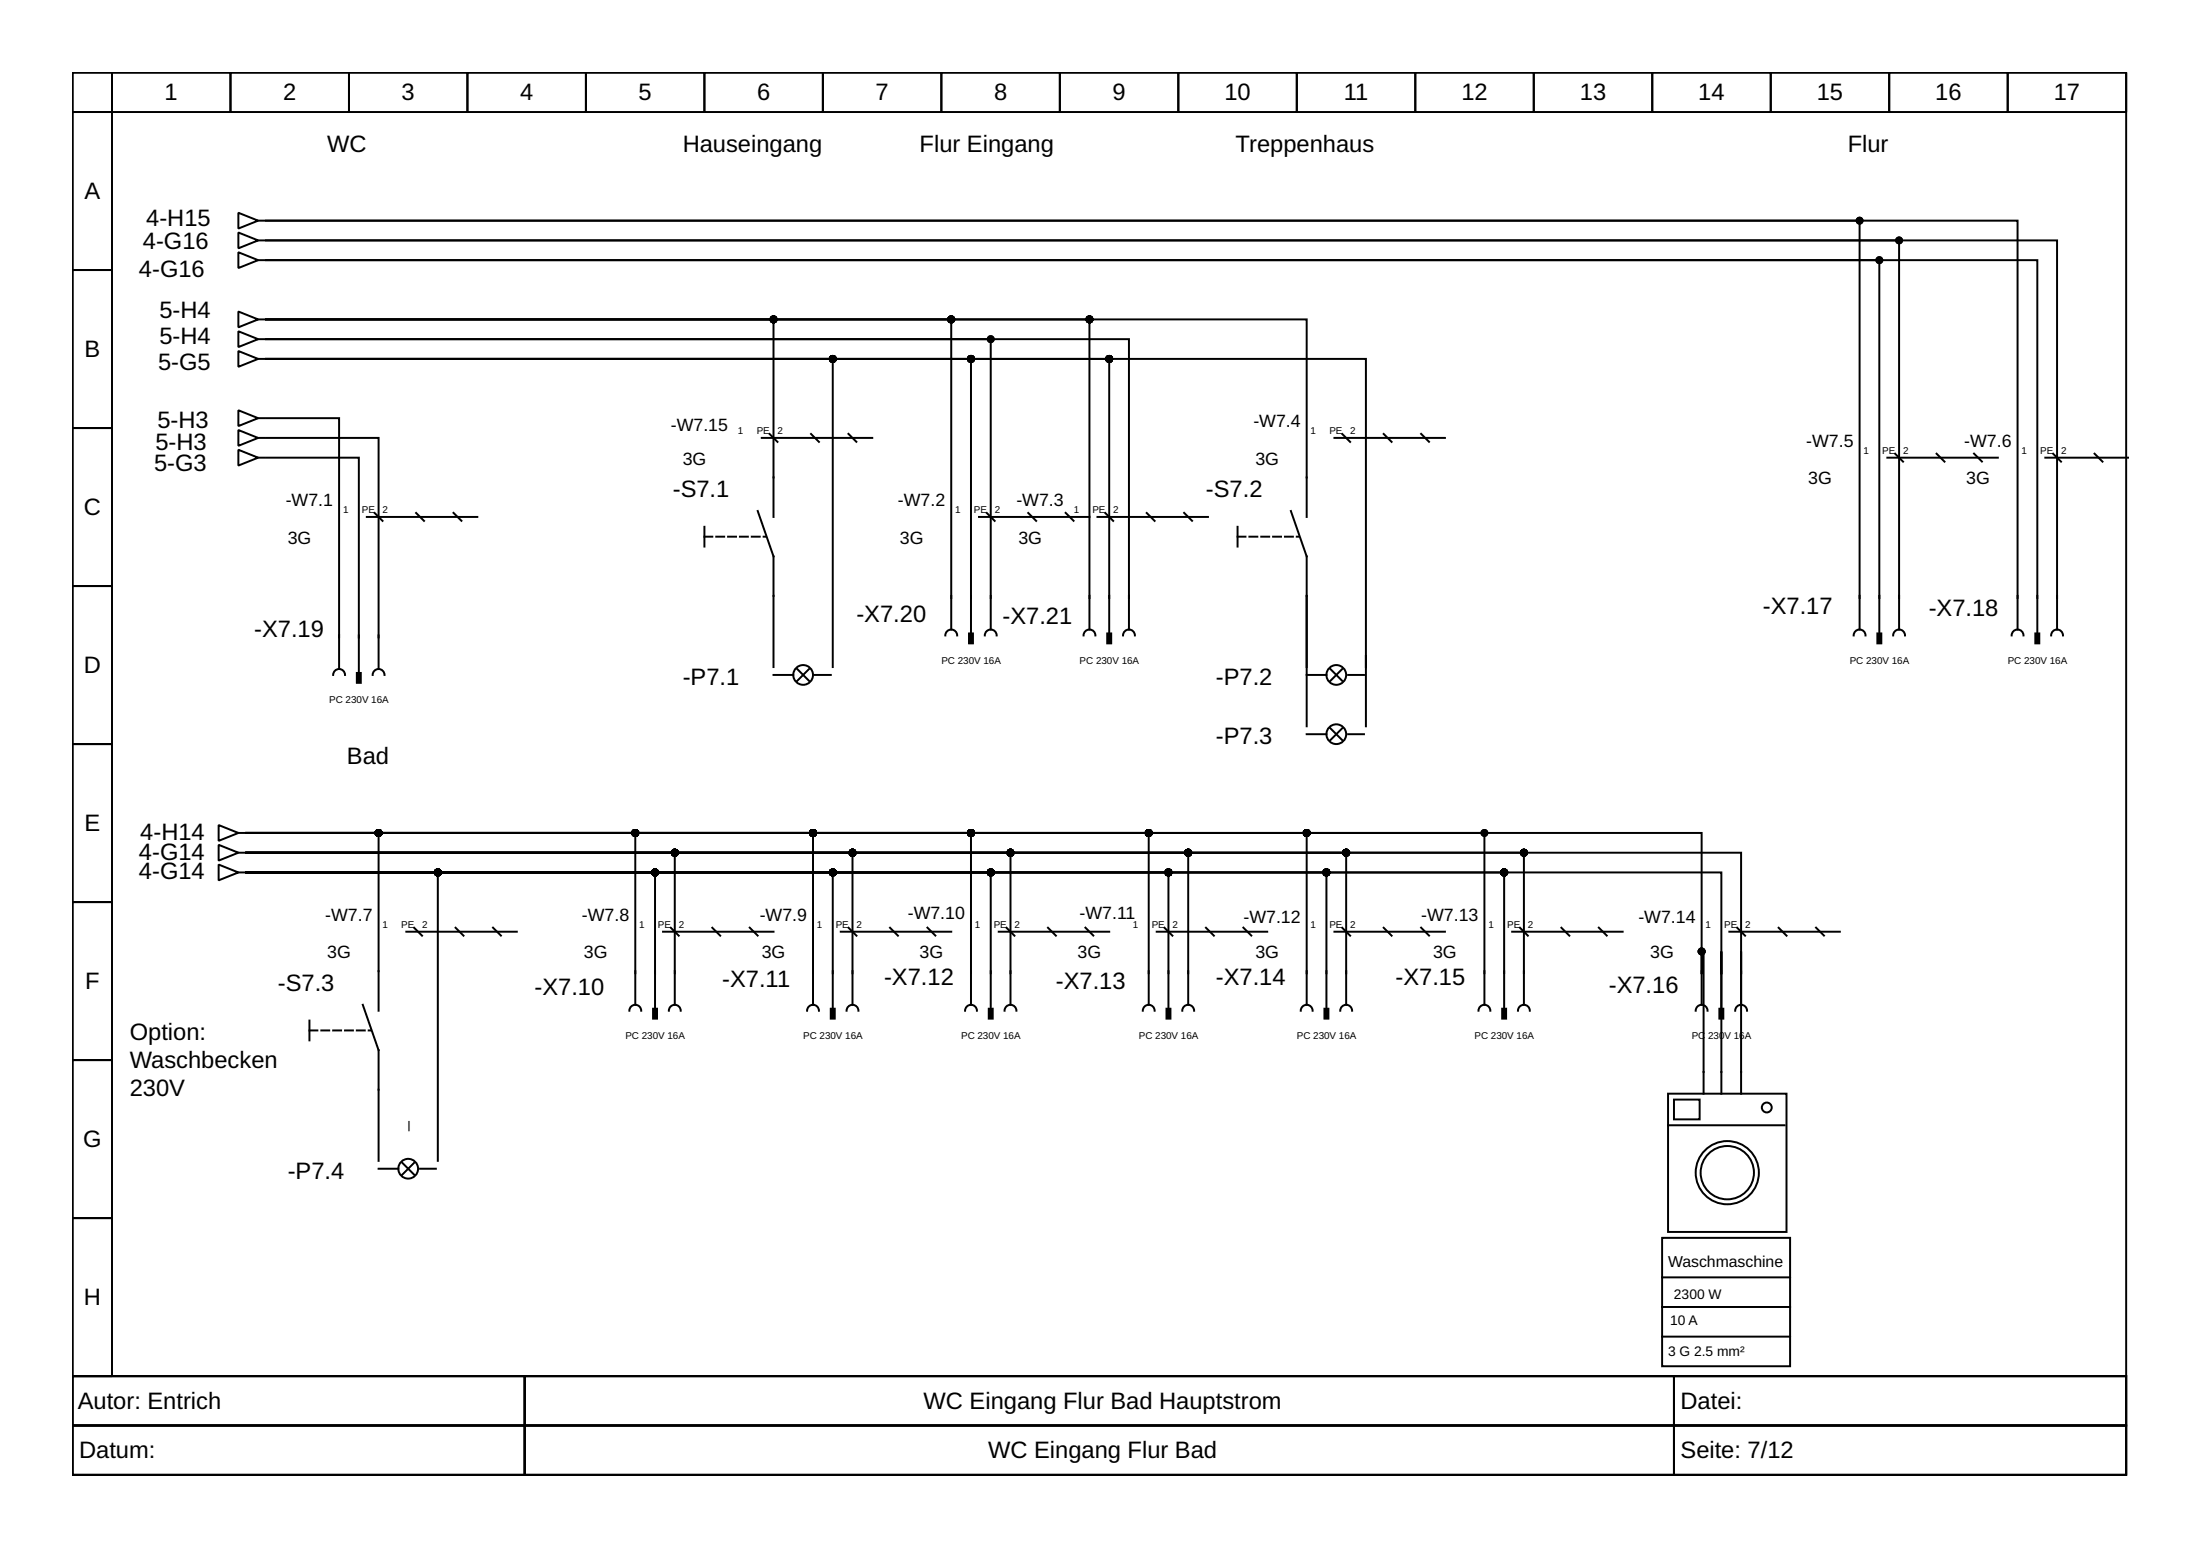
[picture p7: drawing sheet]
<svg xmlns="http://www.w3.org/2000/svg" width="297mm" height="210mm" viewBox="0 0 297 210" stroke-linecap="round" stroke-linejoin="round" font-family="sans-serif">
<g fill="none" stroke="#000" stroke-width=".27">
<path d="M9.8 9.8h277.3v176h-277.3zM9.8 9.8h5.3v5.3h-5.3zM9.8 15.1h5.3v21.4h-5.3zM15.1 9.8h16v5.3h-16zM31.1 9.8h16v5.3h-16zM47.1 9.8h16v5.3h-16zM63.1 9.8h16v5.3h-16zM79.1 9.8h16v5.3h-16zM95.1 9.8h16v5.3h-16zM111.1 9.8h16v5.3h-16zM127.1 9.8h16v5.3h-16zM143.1 9.8h16v5.3h-16z"/>
<path d="M159.1 9.8h16v5.3h-16zM175.1 9.8h16v5.3h-16zM191.1 9.8h16v5.3h-16zM207.1 9.8h16v5.3h-16zM223.1 9.8h16v5.3h-16zM239.1 9.8h16v5.3h-16zM255.1 9.8h16v5.3h-16zM271.1 9.8h16v5.3h-16zM9.8 36.5h5.3v21.3h-5.3zM32.2 34.1l2.7 1-2.7 1.1zM32.2 28.7l2.7 1.1-2.7 1.1zM32.2 31.4l2.7 1.1-2.7 1z"/>
<path d="M34.9 35.1h.8M34.9 29.8h.8M34.9 32.5h.8M9.8 57.8h5.3v21.3h-5.3zM32.2 58l2.7 1.1-2.7 1.1zM32.2 47.4l2.7 1-2.7 1.1zM32.2 44.7l2.7 1.1-2.7 1zM32.2 42.1l2.7 1-2.7 1.1zM32.2 55.4l2.7 1-2.7 1.1zM34.9 59.1h.8M34.9 48.4h.8M34.9 45.8h.8"/>
<path d="M34.9 43.1h.8M34.9 56.4h.8M35.9 48.4h148.5v49.6M35.9 43.1h140.5v26.7M35.9 48.4h76.5v41.6M35.9 43.1h68.5v26.7M35.9 48.4h113.9v32.3M35.9 56.4h9.9v29.6M35.9 59.1h15.2v26.9M35.9 43.1h111.2v37.6M35.9 43.1h92.5v37.6M35.9 48.4h95.2v32.3"/>
<path d="M102.9 59.1h14.9M103.9 58.6l1.1 1M109.5 58.6l1.1 1M114.6 58.6l1 1M180.2 59.1h14.9M181.2 58.6l1.1 1M186.8 58.6l1.1 1M191.9 58.6l1 1M9.8 79.1h5.3v21.3h-5.3zM32.2 60.7l2.7 1.1-2.7 1zM34.9 61.8h.8M35.9 61.8h12.5v24.2"/>
<path d="M49.5 69.8h14.9M50.6 69.2l1 1.1M56.2 69.2l1 1.1M61.2 69.2l1.1 1.1M95.1 71.1v2.7M102.3 69l2.1 6.1v14.9M132.2 69.8h14.9M133.2 69.2l1.1 1.1M138.8 69.2l1.1 1.1M143.9 69.2l1.1 1.1M148.2 69.8h14.9M149.2 69.2l1.1 1.1"/>
<path d="M154.8 69.2l1.1 1.1M159.9 69.2l1 1.1M167.1 71.1v2.7M174.3 69l2.1 6.1v5.3M254.8 61.8h14.9M255.9 61.2l1 1.1M261.5 61.2l1 1.1M266.5 61.2l1.1 1.1M276.2 61.8h11.2M277.2 61.2l1.1 1.1M282.8 61.2l1.1 1.1M45 91.1a.8 .8 0 0 1 .8-.8 .8 .8 0 0 1 .8 .8"/>
<path d="M45.8 85.8v4.5M48.4 85.8v5M50.3 91.1a.8 .8 0 0 1 .8-.8 .8 .8 0 0 1 .8 .8M51.1 85.8v4.5M104.4 91.1h2.7M107.6 90.3l1.6 1.6M109.2 90.3l-1.6 1.6M110 91.1h2.2M127.6 85.8a.8 .8 0 0 1 .8-.8 .8 .8 0 0 1 .8 .8M128.4 80.4v4.6M131.1 80.4v5.1M133 85.8a.8 .8 0 0 1 .8-.8 .8 .8 0 0 1 .8 .8"/>
<path d="M133.8 80.7v-34.9h-97.9h116.5v34.9M133.8 80.4v4.6M146.3 85.8a.8 .8 0 0 1 .8-.8 .8 .8 0 0 1 .8 .8M147.1 80.4v4.6M149.8 80.4v5.1M151.6 85.8a.8 .8 0 0 1 .8-.8 .8 .8 0 0 1 .8 .8M152.4 80.4v4.6M176.4 80.4v9.6M176.4 80.4v17.6M176.4 91.1h2.7M176.4 99.1h2.7M179.6 90.3l1.6 1.6"/>
<path d="M179.6 98.3l1.6 1.6M181.2 90.3l-1.6 1.6M181.2 98.3l-1.6 1.6M182 91.1h2.2M182 99.1h2.2M250.3 85.8a.8 .8 0 0 1 .8-.8 .8 .8 0 0 1 .8 .8M251.1 80.4v4.6M251.1 80.7v-50.9h-215.2h236.5v50.9M253.7 80.4v5.1M253.7 80.7v-45.6h-217.8h239.2v45.6M255.6 85.8a.8 .8 0 0 1 .8-.8 .8 .8 0 0 1 .8 .8M256.4 80.4v4.6"/>
<path d="M256.4 80.7v-48.2h-220.5h241.8v48.2M271.6 85.8a.8 .8 0 0 1 .8-.8 .8 .8 0 0 1 .8 .8M272.4 80.4v4.6M275.1 80.4v5.1M276.9 85.8a.8 .8 0 0 1 .8-.8 .8 .8 0 0 1 .8 .8M277.7 80.4v4.6M9.8 100.4h5.3v21.4h-5.3zM29.5 116.7l2.7 1.1-2.7 1zM29.5 114l2.7 1.1-2.7 1.1zM29.5 111.4l2.7 1-2.7 1.1zM32.2 117.8h.8M32.2 115.1h.8"/>
<path d="M32.2 112.4h.8M33.3 117.8h25.8v38.9M33.3 112.4h17.8v24M33.3 112.4h97.8v19M33.3 115.1h81.8v16.3M33.3 115.1h172.5v16.3M33.3 117.8h199.1v29.8M33.3 112.4h76.5v19M33.3 117.8h169.8v13.6M33.3 115.1h127.1v16.3M33.3 117.8h79.1v13.6M33.3 112.4h143.1v19"/>
<path d="M33.3 112.4h167.1v19M33.3 117.8h145.8v13.6M33.3 115.1h57.8v16.3M33.3 117.8h55.1v13.6M33.3 117.8h100.5v13.6M33.3 115.1h201.8v32.5M33.3 117.8h124.5v13.6M33.3 112.4h52.5v19M33.3 112.4h121.8v19M33.3 112.4h196.4v19v-3h.3v19.2M33.3 115.1h148.5v16.3M33.3 115.1h103.1v16.3"/>
<path d="M9.8 121.8h5.3v21.3h-5.3zM41.8 137.8v2.6M49 135.6l2.1 6.2v14.9M54.9 125.8h14.9M55.9 125.2l1.1 1.1M61.5 125.2l1.1 1.1M66.6 125.2l1 1.1M85 136.4a.8 .8 0 0 1 .8-.8 .8 .8 0 0 1 .8 .8M85.8 131.1v4.5M88.4 131.1v5.1M89.5 125.8h14.9M90.3 136.4a.8 .8 0 0 1 .8-.8 .8 .8 0 0 1 .8 .8"/>
<path d="M90.6 125.2l1 1.1M91.1 131.1v4.5M96.2 125.2l1 1.1M101.2 125.2l1.1 1.1M109 136.4a.8 .8 0 0 1 .8-.8 .8 .8 0 0 1 .8 .8M109.8 131.1v4.5M112.4 131.1v5.1M113.5 125.8h14.9M114.3 136.4a.8 .8 0 0 1 .8-.8 .8 .8 0 0 1 .8 .8M114.6 125.2l1 1.1M115.1 131.1v4.5M120.2 125.2l1 1.1"/>
<path d="M125.2 125.2l1.1 1.1M130.3 136.4a.8 .8 0 0 1 .8-.8 .8 .8 0 0 1 .8 .8M131.1 131.1v4.5M133.8 131.1v5.1M134.8 125.8h15M135.6 136.4a.8 .8 0 0 1 .8-.8 .8 .8 0 0 1 .8 .8M135.9 125.2l1.1 1.1M136.4 131.1v4.5M141.5 125.2l1.1 1.1M146.6 125.2l1 1.1M154.3 136.4a.8 .8 0 0 1 .8-.8 .8 .8 0 0 1 .8 .8M155.1 131.1v4.5"/>
<path d="M156.2 125.8h14.9M157.2 125.2l1.1 1.1M157.8 131.1v5.1M159.6 136.4a.8 .8 0 0 1 .8-.8 .8 .8 0 0 1 .8 .8M160.4 131.1v4.5M162.8 125.2l1.1 1.1M167.9 125.2l1 1.1M175.6 136.4a.8 .8 0 0 1 .8-.8 .8 .8 0 0 1 .8 .8M176.4 131.1v4.5M179.1 131.1v5.1M180.2 125.8h14.9M181 136.4a.8 .8 0 0 1 .8-.8 .8 .8 0 0 1 .8 .8"/>
<path d="M181.2 125.2l1.1 1.1M181.8 131.1v4.5M186.8 125.2l1.1 1.1M191.9 125.2l1 1.1M199.6 136.4a.8 .8 0 0 1 .8-.8 .8 .8 0 0 1 .8 .8M200.4 131.1v4.5M203.1 131.1v5.1M204.2 125.8h14.9M205 136.4a.8 .8 0 0 1 .8-.8 .8 .8 0 0 1 .8 .8M205.2 125.2l1.1 1.1M205.8 131.1v4.5M210.8 125.2l1.1 1.1"/>
<path d="M215.9 125.2l1 1.1M228.9 136.4a.8 .8 0 0 1 .8-.8 .8 .8 0 0 1 .8 .8M229.7 131.1v4.5M232.4 131.1v5.1M233.5 125.8h14.9M234.3 136.4a.8 .8 0 0 1 .8-.8 .8 .8 0 0 1 .8 .8M234.5 125.2l1.1 1.1M235.1 131.1v4.5M240.1 125.2l1.1 1.1M245.2 125.2l1.1 1.1M9.8 143.1h5.3v21.3h-5.3zM51.1 157.8h2.7"/>
<path d="M54.3 157l1.6 1.6M55.9 157l-1.6 1.6M56.7 157.8h2.1M225.2 147.6h16v18.7h-16zM225.2 151.9h15.7M226 148.4h3.5v2.7h-3.5zM9.8 164.4h5.3v21.4h-5.3zM224.4 167.1h17.3v17.3h-17.3zM224.4 176.4h17.3M224.4 172.4h17.3M9.8 185.8h277.3v13.3h-277.3zM9.8 185.8h61v6.6h-61z"/>
<path d="M9.8 192.4h61v6.7h-61zM70.8 185.8h155.2v6.6h-155.2zM70.8 192.4h155.2v6.7h-155.2zM224.4 180.4h17.3M226 185.8h61.1v6.6h-61.1zM226 192.4h61.1v6.7h-61.1z"/>
<circle cx="108.4" cy="91.1" r="1.33"/>
<circle cx="180.4" cy="99.1" r="1.33"/>
<circle cx="180.4" cy="91.1" r="1.33"/>
<circle cx="55.1" cy="157.8" r="1.33"/>
<circle cx="233.2" cy="158.3" r="4.3"/>
<circle cx="233.2" cy="158.3" r="3.6"/>
<circle cx="238.5" cy="149.5" r=".67"/>
</g>
<path d="M95.1 72.4h8.3M167.1 72.4h8.3M41.8 139.1h8.2" fill="none" stroke="#000" stroke-width=".27" stroke-dasharray="1.1 .5"/>
<g fill="#000" stroke="#000" stroke-width=".27">
<path d="M48.2 90.8h.5v1.4h-.5z" fill-rule="evenodd"/>
<path d="M130.8 85.5h.6v1.3h-.6z" fill-rule="evenodd"/>
<path d="M149.5 85.5h.5v1.3h-.5z" fill-rule="evenodd"/>
<path d="M253.5 85.5h.5v1.3h-.5z" fill-rule="evenodd"/>
<path d="M274.8 85.5h.5v1.3h-.5z" fill-rule="evenodd"/>
<path d="M88.2 136.2h.5v1.3h-.5z" fill-rule="evenodd"/>
<path d="M112.2 136.2h.5v1.3h-.5z" fill-rule="evenodd"/>
<path d="M133.5 136.2h.5v1.3h-.5z" fill-rule="evenodd"/>
<path d="M157.5 136.2h.5v1.3h-.5z" fill-rule="evenodd"/>
<path d="M178.8 136.2h.6v1.3h-.6z" fill-rule="evenodd"/>
<path d="M202.8 136.2h.6v1.3h-.6z" fill-rule="evenodd"/>
<path d="M232.1 136.2h.6v1.3h-.6z" fill-rule="evenodd"/>
<circle cx="251.1" cy="29.8" r=".4"/>
<circle cx="253.7" cy="35.1" r=".4"/>
<circle cx="256.4" cy="32.5" r=".4"/>
<circle cx="104.4" cy="43.1" r=".4"/>
<circle cx="112.4" cy="48.4" r=".4"/>
<circle cx="128.4" cy="43.1" r=".4"/>
<circle cx="131.1" cy="48.4" r=".4"/>
<circle cx="133.8" cy="45.8" r=".4"/>
<circle cx="147.1" cy="43.1" r=".4"/>
<circle cx="149.8" cy="48.4" r=".4"/>
<circle cx="51.1" cy="112.4" r=".4"/>
<circle cx="59.1" cy="117.8" r=".4"/>
<circle cx="85.8" cy="112.4" r=".4"/>
<circle cx="88.4" cy="117.8" r=".4"/>
<circle cx="91.1" cy="115.1" r=".4"/>
<circle cx="109.8" cy="112.4" r=".4"/>
<circle cx="112.4" cy="117.8" r=".4"/>
<circle cx="115.1" cy="115.1" r=".4"/>
<circle cx="131.1" cy="112.4" r=".4"/>
<circle cx="133.8" cy="117.8" r=".4"/>
<circle cx="136.4" cy="115.1" r=".4"/>
<circle cx="155.1" cy="112.4" r=".4"/>
<circle cx="157.8" cy="117.8" r=".4"/>
<circle cx="160.4" cy="115.1" r=".4"/>
<circle cx="176.4" cy="112.4" r=".4"/>
<circle cx="179.1" cy="117.8" r=".4"/>
<circle cx="181.8" cy="115.1" r=".4"/>
<circle cx="200.4" cy="112.4" r=".4"/>
<circle cx="203.1" cy="117.8" r=".4"/>
<circle cx="205.8" cy="115.1" r=".4"/>
<circle cx="229.7" cy="128.4" r=".4"/>
</g>
<g font-size="3.2">
<text x="22.2" y="13.5">1</text>
<text x="38.2" y="13.5">2</text>
<text x="54.2" y="13.5">3</text>
<text x="70.2" y="13.5">4</text>
<text x="86.2" y="13.5">5</text>
<text x="102.2" y="13.5">6</text>
<text x="118.2" y="13.5">7</text>
<text x="134.2" y="13.5">8</text>
<text x="150.2" y="13.5">9</text>
<text x="165.3" y="13.5">10</text>
<text x="181.4" y="13.5">11</text>
<text x="197.3" y="13.5">12</text>
<text x="213.3" y="13.5">13</text>
<text x="229.3" y="13.5">14</text>
<text x="245.3" y="13.5">15</text>
<text x="261.3" y="13.5">16</text>
<text x="277.3" y="13.5">17</text>
<text x="44.2" y="20.5">WC</text>
<text x="92.2" y="20.5">Hauseingang</text>
<text x="124.2" y="20.5">Flur Eingang</text>
<text x="166.8" y="20.5">Treppenhaus</text>
<text x="249.5" y="20.5">Flur</text>
<text x="11.4" y="26.9">A</text>
<text x="19.3" y="33.7">4-G16</text>
<text x="19.7" y="30.5">4-H15</text>
<text x="18.8" y="37.4">4-G16</text>
<text x="21.5" y="46.4">5-H4</text>
<text x="21.5" y="43">5-H4</text>
<text x="11.4" y="48.2">B</text>
<text x="21.3" y="49.9">5-G5</text>
<text x="21.3" y="57.8">5-H3</text>
<text x="20.8" y="63.5">5-G3</text>
<text x="21" y="60.7">5-H3</text>
<text x="11.3" y="69.5">C</text>
<text x="90.8" y="67.1">-S7.1</text>
<text x="162.8" y="67.1">-S7.2</text>
<text x="115.6" y="83.9">-X7.20</text>
<text x="238" y="82.8">-X7.17</text>
<text x="260.4" y="83.1">-X7.18</text>
<text x="34.3" y="86">-X7.19</text>
<text x="135.4" y="84.2">-X7.21</text>
<text x="11.3" y="90.8">D</text>
<text x="92.2" y="92.4">-P7.1</text>
<text x="164.2" y="92.4">-P7.2</text>
<text x="164.2" y="100.4">-P7.3</text>
<text x="46.8" y="103.1">Bad</text>
<text x="11.4" y="112.2">E</text>
<text x="18.9" y="113.4">4-H14</text>
<text x="18.8" y="118.7">4-G14</text>
<text x="18.8" y="116">4-G14</text>
<text x="11.5" y="133.5">F</text>
<text x="37.5" y="133.8">-S7.3</text>
<text x="72.2" y="134.3">-X7.10</text>
<text x="97.5" y="133.2">-X7.11</text>
<text x="119.4" y="133">-X7.12</text>
<text x="142.6" y="133.5">-X7.13</text>
<text x="164.2" y="133">-X7.14</text>
<text x="188.4" y="133">-X7.15</text>
<text x="217.2" y="134">-X7.16</text>
<text x="17.5" y="140.4">Option:</text>
<text x="17.5" y="144.2">Waschbecken</text>
<text x="17.5" y="147.9">230V</text>
<text x="11.2" y="154.8">G</text>
<text x="38.9" y="159.1">-P7.4</text>
<text x="11.3" y="176.2">H</text>
<text x="10.5" y="190.2">Autor: Entrich</text>
<text x="124.7" y="190.2">WC Eingang Flur Bad Hauptstrom</text>
<text x="226.9" y="190.2">Datei:</text>
<text x="10.7" y="196.8">Datum:</text>
<text x="133.4" y="196.8">WC Eingang Flur Bad</text>
<text x="226.9" y="196.8">Seite: 7/12</text>
</g>
<g font-size="2.4">
<text x="90.6" y="58.2">-W7.15</text>
<text x="169.2" y="57.6">-W7.4</text>
<text x="92.2" y="62.7">3G</text>
<text x="169.5" y="62.7">3G</text>
<text x="243.9" y="60.3">-W7.5</text>
<text x="244.1" y="65.4">3G</text>
<text x="265.2" y="60.3">-W7.6</text>
<text x="265.5" y="65.4">3G</text>
<text x="38.6" y="68.3">-W7.1</text>
<text x="121.2" y="68.3">-W7.2</text>
<text x="137.2" y="68.3">-W7.3</text>
<text x="38.9" y="73.4">3G</text>
<text x="121.5" y="73.4">3G</text>
<text x="137.5" y="73.4">3G</text>
<text x="43.9" y="124.3">-W7.7</text>
<text x="78.6" y="124.3">-W7.8</text>
<text x="102.6" y="124.3">-W7.9</text>
<text x="122.6" y="124">-W7.10</text>
<text x="145.8" y="124">-W7.11</text>
<text x="167.9" y="124.6">-W7.12</text>
<text x="191.9" y="124.3">-W7.13</text>
<text x="221.2" y="124.6">-W7.14</text>
<text x="44.2" y="129.4">3G</text>
<text x="78.8" y="129.4">3G</text>
<text x="102.8" y="129.4">3G</text>
<text x="124.2" y="129.4">3G</text>
<text x="145.5" y="129.4">3G</text>
<text x="169.5" y="129.4">3G</text>
<text x="193.5" y="129.4">3G</text>
<text x="222.8" y="129.4">3G</text>
<text x="54.8" y="152.7" transform="rotate(-90 54.8 152.7)">_</text>
</g>
<text font-size="2.1" x="225.2" y="171.1">Waschmaschine</text>
<g font-size="1.9">
<text x="225.5" y="178.8">10 A</text>
<text x="226" y="175.4">2300 W</text>
<text x="225.2" y="183.1">3 G 2.5 mm²</text>
</g>
<g font-size="1.3">
<text x="99.6" y="58.6">1</text>
<text x="102.2" y="58.6">PE</text>
<text x="105" y="58.6">2</text>
<text x="177" y="58.6">1</text>
<text x="179.5" y="58.6">PE</text>
<text x="182.3" y="58.6">2</text>
<text x="251.6" y="61.2">1</text>
<text x="254.1" y="61.2">PE</text>
<text x="256.9" y="61.2">2</text>
<text x="272.9" y="61.2">1</text>
<text x="275.5" y="61.2">PE</text>
<text x="278.3" y="61.2">2</text>
<text x="46.3" y="69.2">1</text>
<text x="48.8" y="69.2">PE</text>
<text x="51.6" y="69.2">2</text>
<text x="129" y="69.2">1</text>
<text x="131.5" y="69.2">PE</text>
<text x="134.3" y="69.2">2</text>
<text x="145" y="69.2">1</text>
<text x="147.5" y="69.2">PE</text>
<text x="150.3" y="69.2">2</text>
<text x="127.1" y="89.6">PC 230V 16A</text>
<text x="145.8" y="89.6">PC 230V 16A</text>
<text x="249.7" y="89.6">PC 230V 16A</text>
<text x="271.1" y="89.6">PC 230V 16A</text>
<text x="44.4" y="94.9">PC 230V 16A</text>
<text x="51.6" y="125.2">1</text>
<text x="54.2" y="125.2">PE</text>
<text x="57" y="125.2">2</text>
<text x="86.3" y="125.2">1</text>
<text x="88.8" y="125.2">PE</text>
<text x="91.6" y="125.2">2</text>
<text x="110.3" y="125.2">1</text>
<text x="112.8" y="125.2">PE</text>
<text x="115.6" y="125.2">2</text>
<text x="131.6" y="125.2">1</text>
<text x="134.2" y="125.2">PE</text>
<text x="137" y="125.2">2</text>
<text x="153" y="125.2">1</text>
<text x="155.5" y="125.2">PE</text>
<text x="158.3" y="125.2">2</text>
<text x="177" y="125.2">1</text>
<text x="179.5" y="125.2">PE</text>
<text x="182.3" y="125.2">2</text>
<text x="201" y="125.2">1</text>
<text x="203.5" y="125.2">PE</text>
<text x="206.3" y="125.2">2</text>
<text x="230.3" y="125.2">1</text>
<text x="232.8" y="125.2">PE</text>
<text x="235.6" y="125.2">2</text>
<text x="84.4" y="140.3">PC 230V 16A</text>
<text x="108.4" y="140.3">PC 230V 16A</text>
<text x="129.8" y="140.3">PC 230V 16A</text>
<text x="153.8" y="140.3">PC 230V 16A</text>
<text x="175.1" y="140.3">PC 230V 16A</text>
<text x="199.1" y="140.3">PC 230V 16A</text>
<text x="228.4" y="140.3">PC</text>
<text x="230.6" y="140.3">230V 16A</text>
</g>
</svg>
